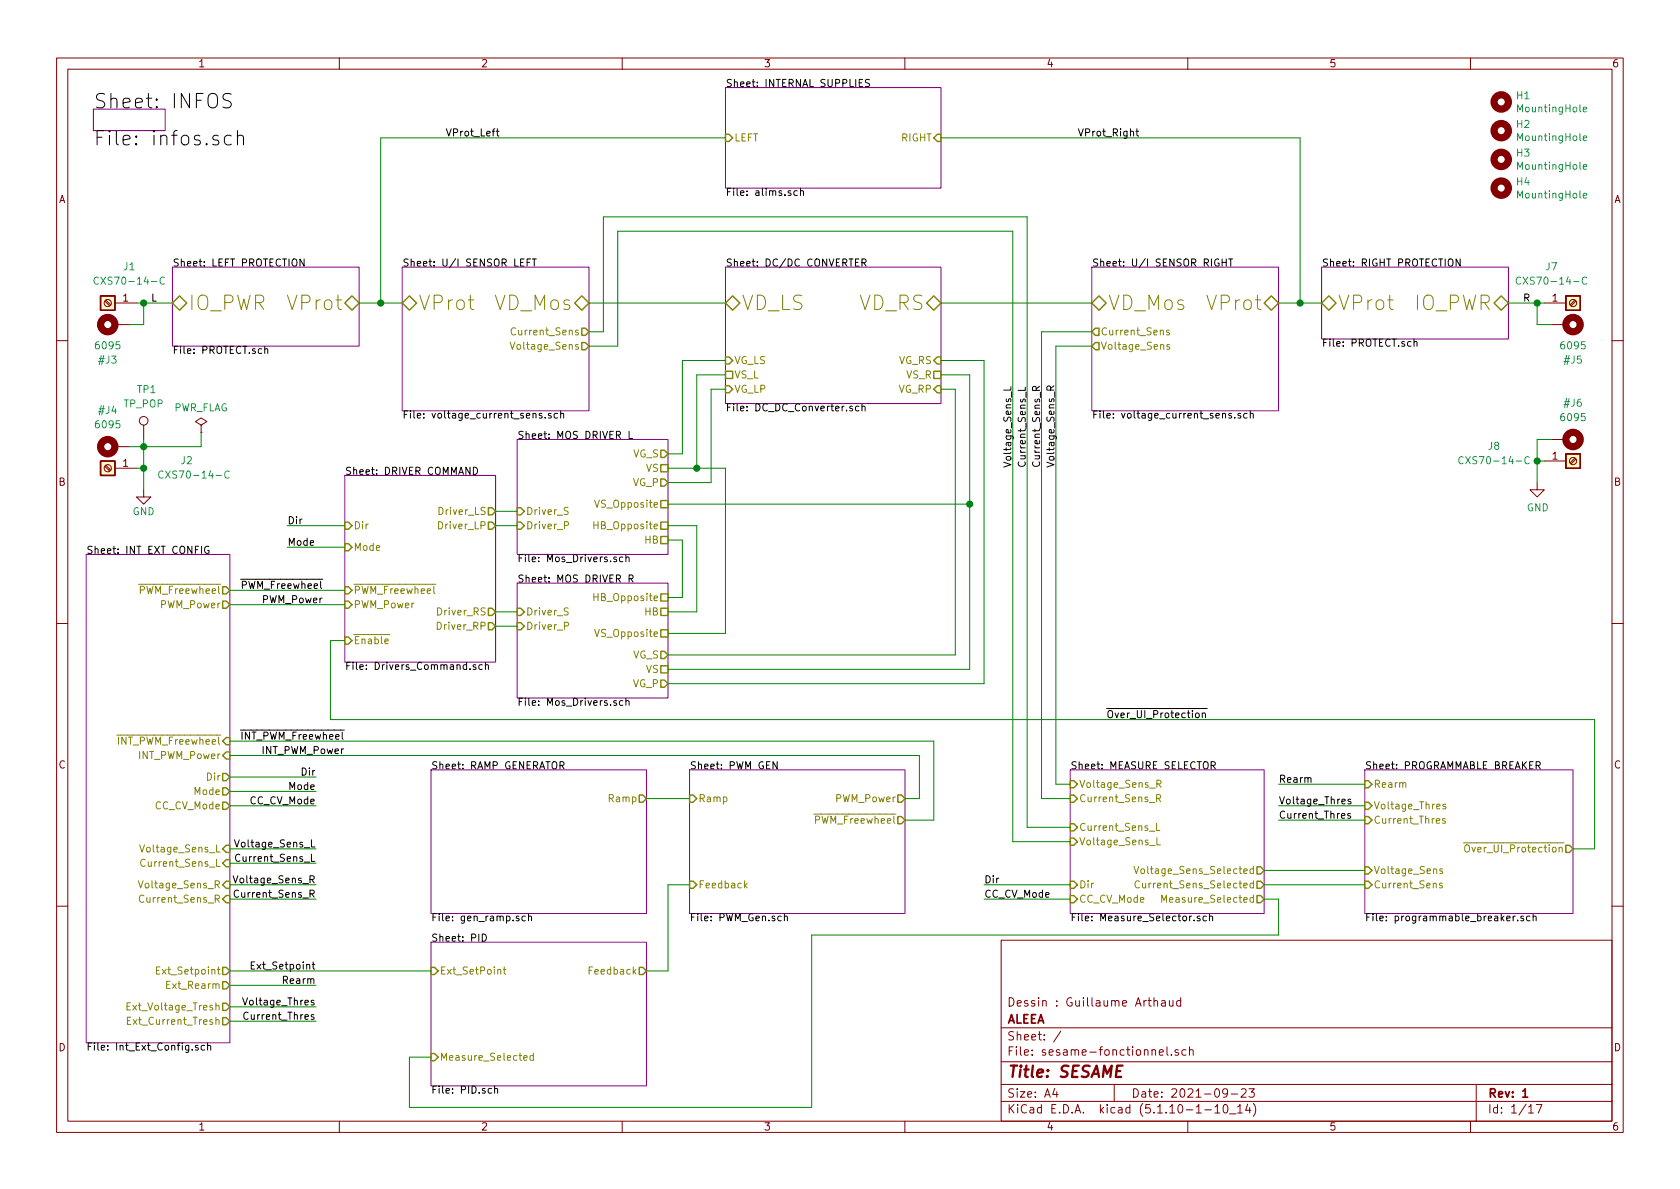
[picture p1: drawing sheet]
<svg xmlns="http://www.w3.org/2000/svg" width="297mm" height="210mm" viewBox="0 0 297 210" stroke-linecap="round" stroke-linejoin="round" font-family="sans-serif">
<g fill="none" stroke="#840000" stroke-width=".18">
<path d="M10 10.3h277v189.9h-277zM12 12.2h273v186.1h-273zM60 10.3v1.9M110 10.3v1.9M160 10.3v1.9M210 10.3v1.9M260 10.3v1.9M18.5 53.3l.9 .8M18.7 53.1l.9 .8M20.3 53.6h3.8M20.3 57.4h2.6M273 53.6h3.9"/>
<path d="M274.3 57.4h2.6M278.5 53.1l-.9 .8M278.6 53.3l-.8 .8M10 60.2h2M20.3 79h2.6M25.4 75.2v2.5M35.6 75.2l1-.7-1-.6-1.1 .6 1.1 .7v1.2M35.6 76.4h.1M274.3 77.7h2.6M285 60.2h2M18.5 82.5l.9 .8M18.7 82.3l.9 .8"/>
<path d="M20.3 82.8h3.8M25.4 86.6v1.3h-1.3l1.3 1.2 1.3-1.2h-1.3M271.8 85.3v1.3h1.2l-1.2 1.3-1.3-1.3h1.3M273 81.5h3.9M278.5 81l-.9 .9M278.6 81.2l-.8 .8M10 110.3h2M285 110.3h2M10 160.2h2M177 166.3h108v32h-108zM204 177.1l.3-.2 .3 .1 .1 .9M204 176.4v1.5"/>
<path d="M205.4 177h.6v.9M206 177.3l-.5 .1a.29 .29 0 0 0-.2 .2 .29 .29 0 0 0 .2 .3l.5-.1M206.8 176.9v.9l.4 .1 .2-.1M207.4 176.9v1M208.8 177l-.5-.1-.2 .3v.6l.2 .1 .5-.1M208.8 176.4v1.5M285 160.2h2M60 198.3v1.9M110 198.3v1.9M160 198.3v1.9M177 194.8h108M177 191.8h108"/>
<path d="M177 187.8h108M177 181.8h108M186.5 192.5l-.4 1h1M186.8 193v1M187.6 182.3l-1.3 2M197 191.8v3M205 186.1l.7-.1-.1-.3-.4-.1-.2 .2 .1 .7h.5M206.3 185.1v1.3l.3 .2M207.1 186.5v.1M208.3 185.7a.37 .37 0 0 0-.6 .1l.1 .2 .5 .2 .1 .1-.2 .3-.5-.1M209.7 185.7l-.5-.1-.2 .3v.6l.2 .1 .5-.1M210 198.3v1.9"/>
<path d="M210.3 185.7h.1a.37 .37 0 0 1 .6 .1v.8M210.3 185.1v1.5M213 196.3h1.2M214.8 195.8l.4-.5v1.5M214.8 196.8h.9M216.4 195.5l.3-.2a.94 .94 0 0 1 0 1.5l-.4-.3v-.6zM217 193.2l-.1 .2a.48 .48 0 0 1-.6-.1v-.6a.48 .48 0 0 1 .6-.1l.1 .1a1.19 1.19 0 0 1-.2 1.2l-.5 .1M217.4 197h1.1M217.7 193.5h1.1M218.8 195.8l.5-.5v1.5M218.8 196.8h.9M219.5 192.7l.2-.2h.3l.3 .2v.3v.2l-.9 .8h.9"/>
<path d="M220.6 195.2l-.4 1.1h1M220.8 192.5h1l-.5 .6 .4 .1v.7l-.2 .1-.7-.1M221 195.8v1M221.6 195.1a1.71 1.71 0 0 1 0 2.3M260 198.3v1.9M261 191.8v6.5M270.3 195.8l.4-.5v1.5M270.3 196.8h.8M271.6 195.3h1l-.6 1.5"/>
<circle cx="19" cy="53.6" r=".63"/>
<circle cx="278.1" cy="53.6" r=".63"/>
<circle cx="25.4" cy="74.4" r=".76"/>
<circle cx="19" cy="82.8" r=".63"/>
<circle cx="278.1" cy="81.5" r=".63"/>
</g>
<path d="M269.2 193l.5-.5v1.5M269.2 194h.9" fill="none" stroke="#840000" stroke-width=".3"/>
<g fill="none" stroke="#840084" stroke-width=".18">
<path d="M16.5 19.3h12.7v3.8h-12.7zM128.3 15.5h38.1v17.8h-38.1zM30.5 47.2h33v14h-33zM71.1 47.2h33v25.4h-33zM128.3 47.2h38.1v24.2h-38.1zM193 47.2h33.1v25.4h-33.1zM233.7 47.2h33v12.7h-33zM91.4 77.7h26.7v20.3h-26.7zM15.2 98h25.4v86.4h-25.4zM61 84.1h26.6v33h-26.6zM91.4 103.1h26.7v20.3h-26.7zM76.2 136.1h38.1v25.4h-38.1z"/>
<path d="M121.9 136.1h38.1v25.4h-38.1zM189.2 136.1h34.3v25.4h-34.3zM241.3 136.1h36.8v25.4h-36.8zM76.2 166.6h38.1v25.4h-38.1z"/>
</g>
<g fill="none" stroke="#000" stroke-width=".18">
<path d="M40.9 16.7a1.09 1.09 0 0 0-1.4 .1 .59 .59 0 0 0 .4 .9 .88 .88 0 0 1 1 .9l-.5 .5-1-.2M151.9 14.7h.4M152.5 14h-.6v1.3h.6M153.7 14.1l-.5-.1-.1 .2v.3l.5 .3 .1 .3-.2 .2h-.5M40.9 24l-.7-.1-.5 .5v.7l.2 .4 .3 .1 .7-.1M42 24.2a.61 .61 0 0 1 1.1 .1v1.3M42 23.1v2.5M87.8 23.2h.4M87.9 22.8v1.1l.3 .1M141 33.8l-.4-.1-.2 .3 .1 .5h.5M141.5 33.9l.2-.2 .3 .1 .1 .8M141.5 33.3v1.3"/>
<path d="M200.8 23.2h.5M201 22.8v1.1l.3 .1M53.8 45.8v1.3l-.8-1.3v1.3M92 46.4h.5M92.7 45.8h-.7v1.3h.7M93.2 46.4h.4M93.8 45.8h-.6v1.3M94.1 45.8h.7M94.5 45.8v1.3M151.3 46.4h.4M151.9 45.8h-.6v1.3h.6M152.4 46.5l.6-.1 .1-.2v-.3l-.2-.1h-.5v1.3"/>
<path d="M152.7 46.5l.4 .6M215.5 45.9a.59 .59 0 0 0-.7 .5 .59 .59 0 0 0 .7 .6v-.5h-.2M216.1 46.4h.7M216.1 45.8v1.3M216.8 45.8v1.3M217.2 45.8h.8M217.6 45.8v1.3M250 60v1.2M258.2 45.8v1.3l-.7-1.3v1.3M46.8 61.8l.2-.1h.3v.8M46.8 61.2v1.3M95.8 73.1h-.3l-.2 .2 .1 .2 .4 .1v.3h-.5"/>
<path d="M96.4 73.8v.1M97.4 73.1h-.3l-.1 .2v.2l.4 .1v.3h-.4M98.6 73.1h-.4l-.2 .2 .1 .6h.5M99.1 73.2l.2-.1h.3l.1 .8M99.1 72.7v1.2M111.2 76.3v1.2h.6M150.7 71.9l-.3-.1-.2 .2 .1 .2 .4 .1v.3h-.5M151.9 71.9l-.4-.1-.2 .3 .1 .5h.5M152.4 72l.2-.2 .3 .1 .1 .8M152.4 71.4v1.3M178.7 68.4v.6h-1.2M181.3 68.4v.6h-1.3"/>
<path d="M183.2 69l-.1-.6h-.4l-.2 .1v.5h1.3M183.8 68.3l-.6 .5M185.8 69l-.1-.6-.2-.2-.3 .1-.1 .2v.5h1.3M186.4 68.2l-.6 .5M217.7 73.1h-.3l-.2 .2 .1 .2 .4 .1v.3h-.5M218.3 73.8v.1M219.4 73.1h-.4l-.1 .2v.2l.5 .1v.3h-.5M220.5 73.1h-.4l-.2 .2 .1 .6h.5M221.1 73.2l.1-.1h.3l.1 .8M221.1 72.7v1.2M250 60.5l.2-.1h.3v.8M35.6 96.6v1.3"/>
<path d="M36.9 96.7a.59 .59 0 0 0-.7 .5 .59 .59 0 0 0 .7 .6l.1-.5h-.3M83.7 82.6a.64 .64 0 0 1 .7 .7 .64 .64 0 0 1-.7 .6zM109 98.5h-.3l-.2 .2 .1 .2 .4 .1v.3h-.5M110.1 98.5h-.3l-.3 .2 .2 .6h.4M110.7 98.6l.1-.1h.4v.8M110.7 98.1v1.2M42.5 102.4h1.3M84.1 117.6l-.3-.1-.2 .2 .1 .2 .4 .1v.3h-.5M85.3 117.6l-.4-.1-.2 .3 .1 .5h.5M85.8 117.7l.2-.2 .3 .1 .1 .8M85.8 117.1v1.3M111.2 102.3h.6l.1-.5-.2-.1h-.5v1.2"/>
<path d="M111.5 102.3l.4 .6M42.5 129.1h.6M99 135.4l.6-.1 .1-.5-.2-.1h-.5v1.3M99.3 135.4l.4 .6M109 123.9h-.3l-.2 .2 .1 .2 .4 .1v.3h-.5M110.1 123.9h-.3l-.3 .2 .2 .6h.4M110.7 124l.1-.1h.4v.8M110.7 123.5v1.2M137.4 134.7v1.3l-.7-1.3v1.3M211.1 125.3h2.3M211.5 126.1h.3l.2 .2-.1 .6h-.3l-.2-.1zM212.6 126.2l.2-.1h.3v.8"/>
<path d="M212.6 126.1v.8M214.1 135.4l.7-.1 .1-.2-.1-.3-.2-.1h-.5v1.3M214.5 135.4l.4 .6M271.6 135.4l.6-.1 .1-.2v-.3l-.2-.1h-.5v1.3M271.9 135.4l.4 .6M41.2 154.9l.4 1.2 .5-1.2M41.5 148.5l.4 1.3 .4-1.3M42.2 157.5a.6 .6 0 0 0-.9 .4 .6 .6 0 0 0 .6 .8l.3-.2M42.4 151.2a.6 .6 0 0 0-.8 .4 .6 .6 0 0 0 .6 .7l.2-.1M238.8 143.9h-.3l-.2 .1v.2l.5 .1v.3h-.5M238.8 141.4l-.3-.1-.2 .2 .1 .2 .4 .1v.3h-.5M42.9 176.4l.4 1.3 .5-1.3"/>
<path d="M43.9 179.1a.5 .5 0 0 0-.7 0 .5 .5 0 0 0-.1 .6 .45 .45 0 0 0 .2 .5 .45 .45 0 0 0 .6-.1M44.4 170.7h.5M45 170.1h-.6v1.3h.6M55.2 170.5h.5M55.4 170.1v1.1l.3 .2M85.3 165.2a.64 .64 0 0 1 .7 .6 .64 .64 0 0 1-.7 .6zM91.7 162h-.3l-.1 .2v.2l.4 .1v.3h-.4M92.9 162h-.4l-.2 .2 .1 .6h.5M93.4 162.1l.2-.1h.3l.1 .8M93.4 161.6v1.2M138.7 162.1l.2-.1h.3v.8M138.7 161.6v1.2"/>
<path d="M211.1 162.7v.1M212.2 162h-.3l-.2 .2v.2l.5 .1v.3h-.5M213.3 162h-.4l-.2 .2 .1 .6h.5M213.8 162.1l.2-.1h.3l.1 .8M213.8 161.6v1.2M267.5 162v.8M267.9 162l-.4 .2M268.3 162.7v.1M269.4 162h-.3l-.2 .2v.2l.5 .1v.3h-.5M270.5 162h-.3l-.3 .2 .1 .6h.5M271.1 162.1l.1-.1h.4v.8M271.1 161.6v1.2"/>
<path d="M35 184.9h-.3l-.2 .1 .1 .2 .4 .1v.3h-.5M36.2 184.9h-.4l-.2 .2 .1 .5h.5M36.7 185l.2-.1h.3l.1 .8M36.7 184.4v1.3M86.9 192.5h-.4l-.2 .2 .1 .6h.5M87.5 192.6l.1-.1h.3l.1 .8M87.5 192v1.3"/>
</g>
<g fill="none" stroke="#848400" stroke-width=".18">
<path d="M91.2 58.1a.6 .6 0 0 0-.9 .4 .6 .6 0 0 0 .6 .7l.3-.1M206.7 58.4h-.3l-.2 .2 .1 .1 .4 .2v.3h-.5M90.2 60.5l.4 1.3 .4-1.3M206.8 61l-.3-.1-.2 .2v.2l.5 .1v.3h-.5M99.8 92.9h.6l.1-.2v-.3l-.2-.2h-.5v1.3M100.5 89.8l-.5-.1-.2 .1v.4l.6 .2 .1 .3-.3 .3-.5-.1M24.5 103.3h1.3M67.8 112.2h1.1M68 113.4l.7-.1-.1-.3h-.4l-.2 .2 .1 .6h.5M76.4 103.3h.7M76.7 103.7v1.1l.2 .1M99.8 110.7l.6-.1 .1-.1v-.3l-.2-.2h-.5v1.3"/>
<path d="M100.5 107.6l-.5-.1-.2 .1v.4l.6 .2 .1 .3-.3 .3-.5-.1M20.7 130h.6M204.5 138.6h.7l.1-.2-.1-.3-.2-.1h-.5v1.2M204.9 138.6l.4 .6M24.5 155.7l.4 1.3 .4-1.3M24.7 149.4l.4 1.3 .5-1.3M25.4 158.4a.6 .6 0 0 0-.8 .4 .6 .6 0 0 0 .6 .8l.2-.2M25.7 152.1a.6 .6 0 0 0-.9 .4 .6 .6 0 0 0 .6 .7l.3-.1M131.7 156.5l.4 .5M132.1 156.2l-.5 .5M143.9 144h1.3M200.5 153.2l.4 1.3 .4-1.3"/>
<path d="M201.5 155.9a.6 .6 0 0 0-.9 .4 .6 .6 0 0 0 .6 .7l.3-.1M204.5 141.2l.7-.1v-.5l-.2-.1h-.5v1.3M204.5 145.6v1.3h.6M204.5 148.1v1.3h.7M204.8 141.2l.4 .6M205.4 159.6v-1.3l.4 .9 .4-.9v1.3M221.6 156.2h-.4l-.2 .2 .1 .6h.5M221.6 153.7l-.4-.1-.2 .3 .1 .5h.5M221.6 153.2v1.3M221.6 155.7v1.3M255 156.2h-.3l-.2 .2 .1 .1 .4 .2v.3h-.5M255 153.7l-.3-.1-.1 .2v.2l.4 .1v.3h-.4"/>
<path d="M255.5 144.8l-.3-.1-.2 .2 .1 .2 .4 .1v.3h-.5M255.6 142.3l-.3-.1-.2 .2 .1 .2 .4 .1v.3h-.5M258.7 149h1.4M259 149.6a.45 .45 0 0 1 .8 0 .88 .88 0 0 1-.3 1.1l-.3-.1a1.07 1.07 0 0 1-.2-1zM275.4 149h1.1M275.7 150l.1-.2 .3 .1 .1 .8M22.5 177.9h.4M23.1 177.3h-.6v1.3h.6M23.1 179.9h-.6v1.2h.6M27.7 171.6h.4M28.3 171h-.6v1.3h.6M38.4 171.4h.5"/>
<path d="M38.6 171v1.1l.3 .2M88 171.5l.2-.1 .3 .1v.8M89 171.4h.5M89.2 171v1.1l.3 .2M22.5 180.5h.4M38.2 180.4l.2-.1 .3 .1v.7M92.6 187.1l.6-.1-.1-.3h-.3l-.2 .1 .1 .6h.4M94.3 186.7h-.4l-.2 .2 .1 .5h.5M94.3 186.2v1.3"/>
</g>
<g fill="none" stroke="#848400" stroke-width=".25">
<path d="M128.3 23.7h.6l.6 .7-.6 .6h-.6zM165.7 23.7h.7v1.3h-.7l-.6-.6zM30.5 53.6l1.2-1.3 1.3 1.3-1.3 1.3zM61 53.6l1.2-1.3 1.3 1.3-1.3 1.3zM71.1 53.6l1.3-1.3 1.3 1.3-1.3 1.3zM101.6 53.6l1.3-1.3 1.2 1.3-1.2 1.3zM102.9 58h.6l.6 .7-.6 .6h-.6zM128.3 53.6l1.2-1.3 1.3 1.3-1.3 1.3zM163.8 53.6l1.3-1.3 1.3 1.3-1.3 1.3zM193 53.6l1.3-1.3 1.3 1.3-1.3 1.3zM193.7 58h.6v1.3h-.6l-.7-.6zM223.5 53.6l1.3-1.3 1.3 1.3-1.3 1.3z"/>
<path d="M233.7 53.6l1.2-1.3 1.3 1.3-1.3 1.3zM264.2 53.6l1.2-1.3 1.3 1.3-1.3 1.3zM102.9 60.6h.6l.6 .6-.6 .6h-.6zM116.8 79.6h.7l.6 .7-.6 .6h-.7zM128.3 63.1h.6l.6 .6-.6 .7h-.6zM128.3 68.2h.6l.6 .6-.6 .7h-.6zM128.3 65.7h1.2v1.2h-1.2zM165.1 65.7h1.3v1.2h-1.3zM165.7 63.1h.7v1.3h-.7l-.6-.7zM165.7 68.2h.7v1.3h-.7l-.6-.7zM193.7 60.6h.6v1.2h-.6l-.7-.6zM61 92.3h.6l.6 .7-.6 .6h-.6z"/>
<path d="M61 96.1h.6l.6 .7-.6 .6h-.6zM86.4 89.8h.6l.6 .6-.6 .7h-.6zM86.4 92.3h.6l.6 .7-.6 .6h-.6zM91.4 89.8h.7l.6 .6-.6 .7h-.7zM91.4 92.3h.7l.6 .7-.6 .6h-.7zM116.8 84.7h.7l.6 .6-.6 .7h-.7zM116.8 82.2h1.3v1.2h-1.3zM116.8 88.5h1.3v1.3h-1.3zM116.8 92.3h1.3v1.3h-1.3zM116.8 94.9h1.3v1.2h-1.3zM39.4 106.3h.6l.6 .6-.6 .7h-.6zM39.4 103.8h.6l.6 .6-.6 .6h-.6z"/>
<path d="M61 106.3h.6l.6 .6-.6 .7h-.6zM61 103.8h.6l.6 .6-.6 .6h-.6zM61 112.6h.6l.6 .7-.6 .6h-.6zM86.4 107.6h.6l.6 .6-.6 .6h-.6zM86.4 110.1h.6l.6 .6-.6 .7h-.6zM91.4 107.6h.7l.6 .6-.6 .6h-.7zM91.4 110.1h.7l.6 .6-.6 .7h-.7zM116.8 115.2h.7l.6 .6-.6 .7h-.7zM116.8 117.7h1.3v1.3h-1.3zM116.8 111.4h1.3v1.2h-1.3zM116.8 105h1.3v1.3h-1.3zM116.8 107.6h1.3v1.2h-1.3z"/>
<path d="M39.4 136.8h.6l.6 .6-.6 .6h-.6zM39.4 139.3h.6l.6 .6-.6 .7h-.6zM40 133h.6v1.2h-.6l-.6-.6zM40 130.4h.6v1.3h-.6l-.6-.6zM116.8 120.3h.7l.6 .6-.6 .6h-.7zM189.2 138h.7l.6 .7-.6 .6h-.7zM241.3 138h.6l.7 .7-.7 .6h-.6zM39.4 141.9h.6l.6 .6-.6 .6h-.6zM40 155.8h.6v1.3h-.6l-.6-.6zM40 149.5h.6v1.2h-.6l-.6-.6zM40 158.4h.6v1.2h-.6l-.6-.6zM40 152h.6v1.3h-.6l-.6-.7z"/>
<path d="M113 140.6h.7l.6 .6-.6 .7h-.7zM121.9 140.6h.7l.6 .6-.6 .7h-.7zM121.9 155.8h.7l.6 .7-.6 .6h-.7zM158.7 144.4h.7l.6 .6-.6 .7h-.7zM158.7 140.6h.7l.6 .6-.6 .7h-.7zM189.2 148.2h.7l.6 .6-.6 .7h-.7zM189.2 140.6h.7l.6 .6-.6 .7h-.7zM189.2 145.7h.7l.6 .6-.6 .6h-.7zM189.2 155.8h.7l.6 .7-.6 .6h-.7zM189.2 158.4h.7l.6 .6-.6 .6h-.7zM222.2 158.4h.7l.6 .6-.6 .6h-.7zM222.2 155.8h.7l.6 .7-.6 .6h-.7z"/>
<path d="M222.2 153.3h.7l.6 .6-.6 .7h-.7zM241.3 155.8h.6l.7 .7-.7 .6h-.6zM241.3 153.3h.6l.7 .6-.7 .7h-.6zM241.3 144.4h.6l.7 .6-.7 .7h-.6zM241.3 141.9h.6l.7 .6-.7 .6h-.6zM276.9 149.5h.6l.6 .6-.6 .6h-.6zM39.4 171.1h.6l.6 .6-.6 .6h-.6zM39.4 180h.6l.6 .6-.6 .6h-.6zM39.4 177.4h.6l.6 .6-.6 .7h-.6zM39.4 173.6h.6l.6 .6-.6 .7h-.6zM76.2 171.1h.6l.7 .6-.7 .6h-.6zM113 171.1h.7l.6 .6-.6 .6h-.7z"/>
<path d="M76.2 186.3h.6l.7 .6-.7 .7h-.6z"/>
</g>
<g fill="#ffffc2" stroke="#ffffc2" stroke-width=".18">
<path d="M17.8 52.3h2.5v2.6h-2.5z"/>
<path d="M276.9 80.3h2.5v2.5h-2.5z"/>
<path d="M276.9 52.3h2.5v2.6h-2.5z"/>
<path d="M17.8 81.5h2.5v2.6h-2.5z"/>
</g>
<path d="M17.8 52.3h2.5v2.6h-2.5zM276.9 52.3h2.5v2.6h-2.5zM17.8 81.5h2.5v2.6h-2.5zM276.9 80.3h2.5v2.5h-2.5z" fill="none" stroke="#840000" stroke-width=".25"/>
<path d="M279.9 19.3l.6-.1v-.2l-.4-.1-.2 .2 .1 .6h.5M279.9 24.4l.6-.1v-.2l-.4-.1-.2 .2 .1 .6h.5M279.9 29.5l.6-.1v-.2l-.4-.1-.2 .2 .1 .6h.5M279.9 34.6l.6-.1v-.3h-.4l-.2 .2 .1 .6h.5M17.4 49.1a.6 .6 0 0 0-.8 .4 .6 .6 0 0 0 .6 .8l.2-.2M29.1 49.1a.6 .6 0 0 0-.9 .4 .6 .6 0 0 0 .6 .8l.3-.2M268.9 49.1a.6 .6 0 0 0-.9 .4 .6 .6 0 0 0 .6 .8l.3-.2M280.5 49.1a.6 .6 0 0 0-.8 .4 .6 .6 0 0 0 .6 .8l.2-.2M28.8 83.4a.6 .6 0 0 0-.8 .4 .6 .6 0 0 0 .6 .8l.2-.2M40.5 83.4a.6 .6 0 0 0-.8 .4 .6 .6 0 0 0 .6 .8l.2-.2M258.7 80.9a.6 .6 0 0 0-.8 .4 .6 .6 0 0 0 .6 .7l.2-.1M270.4 80.9a.6 .6 0 0 0-.9 .4 .6 .6 0 0 0 .6 .7l.3-.1" fill="none" stroke="#008484" stroke-width=".18"/>
<g fill="none" stroke="#840000" stroke-width="1.3">
<circle cx="265.4" cy="18" r="1.27"/>
<circle cx="265.4" cy="28.2" r="1.27"/>
<circle cx="265.4" cy="23.1" r="1.27"/>
<circle cx="265.4" cy="33.3" r="1.27"/>
<circle cx="19" cy="57.4" r="1.27"/>
<circle cx="278.1" cy="57.4" r="1.27"/>
<circle cx="19" cy="79" r="1.27"/>
<circle cx="278.1" cy="77.7" r="1.27"/>
</g>
<g fill="none" stroke="#008400" stroke-width=".18">
<path d="M128.3 24.4h-61v29.2M166.4 24.4h63.5v29.2M24.1 53.6h6.4M25.4 53.6v3.8h-2.5M63.5 53.6h7.6M104.1 53.6h24.2M104.1 58.7h2.6v-20.4h74.9v108h7.6M166.4 53.6h26.6M193 58.7h-8.9v82.5h5.1M226.1 53.6h7.6M266.7 53.6h6.3M271.8 53.6v3.8h2.5"/>
<path d="M25.4 77.7v8.9M35.6 76.4v2.6h-12.7M104.1 61.2h5.1v-20.3h69.9v107.9h10.1M128.3 63.7h-7.7v16.6h-2.5M128.3 66.3h-5.1v16.5M128.3 68.8h-2.6v16.5h-7.6M166.4 63.7h7.6v57.2h-55.9M166.4 68.8h2.5v47h-50.8M166.4 66.3h5v52.1h-53.3M193 61.2h-6.3v77.5h2.5M274.3 77.7h-2.5v7.6M24.1 82.8h1.3"/>
<path d="M50.8 93h10.2M50.8 96.8h10.2M87.6 93h3.8M87.6 90.4h3.8M118.1 95.5h2.5v10.2h-2.5M118.1 82.8h10.2v29.2h-10.2M118.1 93h5.1v15.2h-5.1M118.1 89.1h53.3M271.8 81.5h1.2M40.6 106.9h20.4M40.6 104.4h20.4M61 113.3h-2.6v13.9h223.5v22.9h-3.8"/>
<path d="M87.6 108.2h3.8M87.6 110.7h3.8M40.6 131.1h124.5v13.9h-5.1M40.6 133.6h122v7.6h-2.6M40.6 137.4h15.3M40.6 139.9h15.3M226.1 138.7h15.2M40.6 159h15.3M40.6 156.5h15.3M40.6 142.5h15.3M40.6 150.1h15.3M40.6 152.6h15.3"/>
<path d="M114.3 141.2h7.6M121.9 156.5h-3.8v15.2h-3.8M174 159h15.2M174 156.5h15.2M223.5 159h2.6v6.3h-82.6v30.5h-71.1v-8.9h3.8M223.5 156.5h17.8M223.5 153.9h17.8M226.1 142.5h15.2M226.1 145h15.2M40.6 171.7h35.6M40.6 178h15.3M40.6 174.2h15.3"/>
<path d="M40.6 180.6h15.3"/>
</g>
<g fill="#008400" stroke="#008400" stroke-width=".25">
<circle cx="271.8" cy="81.5" r=".51"/>
<circle cx="123.2" cy="82.8" r=".51"/>
<circle cx="25.4" cy="79" r=".51"/>
<circle cx="229.9" cy="53.6" r=".51"/>
<circle cx="271.8" cy="53.6" r=".51"/>
<circle cx="171.5" cy="89.1" r=".51"/>
<circle cx="67.3" cy="53.6" r=".51"/>
<circle cx="25.4" cy="53.6" r=".51"/>
<circle cx="25.4" cy="82.8" r=".51"/>
</g>
<g font-size="3.5">
<text x="16.5" y="19.2">Sheet: INFOS</text>
<text x="16.5" y="25.7">File: infos.sch</text>
</g>
<g font-size="3.5" fill="#848400">
<text x="33.3" y="54.9">IO_PWR</text>
<text x="51.3" y="54.9">VProt</text>
<text x="73.9" y="54.9">VProt</text>
<text x="87.4" y="54.9">VD_Mos</text>
<text x="131.1" y="54.9">VD_LS</text>
<text x="151.8" y="54.9">VD_RS</text>
<text x="195.8" y="54.9">VD_Mos</text>
<text x="213.8" y="54.9">VProt</text>
<text x="236.5" y="54.9">VProt</text>
<text x="250" y="54.9">IO_PWR</text>
</g>
<text font-size="2.8" fill="#840000" x="178" y="190.5">Title: SESAME</text>
<g font-size="2.1" fill="#840000">
<text x="178" y="178">Dessin : Guillaume Arthaud</text>
<text x="178" y="184">Sheet: /</text>
<text x="178" y="181">ALEEA</text>
<text x="178" y="186.7">File: sesame-fonctionnel.sch</text>
<text x="178" y="196.9">KiCad E.D.A. kicad (5.1.10-1-10_14)</text>
<text x="178" y="194.1">Size: A4</text>
<text x="200" y="194.1">Date: 2021-09-23</text>
<text x="263" y="194.1">Rev: 1</text>
<text x="263" y="196.9">Id: 1/17</text>
</g>
<g font-size="1.8" fill="#840000">
<text x="35" y="11.9">1</text>
<text x="85" y="11.9">2</text>
<text x="135" y="11.9">3</text>
<text x="185" y="11.9">4</text>
<text x="235" y="11.9">5</text>
<text x="285" y="11.9">6</text>
<text x="10.4" y="35.9">A</text>
<text x="285.4" y="35.9">A</text>
<text x="21.7" y="53.3">1</text>
<text x="274.5" y="53.3">1</text>
<text x="21.7" y="82.5">1</text>
<text x="274.5" y="81.3">1</text>
<text x="10.4" y="85.9">B</text>
<text x="285.4" y="85.9">B</text>
<text x="10.4" y="135.9">C</text>
<text x="285.4" y="135.9">C</text>
<text x="10.4" y="185.9">D</text>
<text x="285.4" y="185.9">D</text>
<text x="35" y="199.9">1</text>
<text x="85" y="199.9">2</text>
<text x="135" y="199.9">3</text>
<text x="185" y="199.9">4</text>
<text x="235" y="199.9">5</text>
<text x="285" y="199.9">6</text>
</g>
<g font-size="1.8">
<text x="128.3" y="15.4">Sheet: INTERNAL SUPPLIES</text>
<text x="78.7" y="24.1">VProt_Left</text>
<text x="190.5" y="24.1">VProt_Right</text>
<text x="128.3" y="34.6">File: alims.sch</text>
<text x="30.5" y="47.1">Sheet: LEFT PROTECTION</text>
<text x="71.1" y="47.1">Sheet: U/I SENSOR LEFT</text>
<text x="128.3" y="47.1">Sheet: DC/DC CONVERTER</text>
<text x="193" y="47.1">Sheet: U/I SENSOR RIGHT</text>
<text x="233.7" y="47.1">Sheet: RIGHT PROTECTION</text>
<text x="26.7" y="53.3">L</text>
<text x="269.2" y="53.3">R</text>
<text x="30.5" y="62.6">File: PROTECT.sch</text>
<text x="233.7" y="61.3">File: PROTECT.sch</text>
<text x="71.1" y="74">File: voltage_current_sens.sch</text>
<text x="91.4" y="77.6">Sheet: MOS DRIVER L</text>
<text x="128.3" y="72.7">File: DC_DC_Converter.sch</text>
<text x="193" y="74">File: voltage_current_sens.sch</text>
<text x="61" y="84">Sheet: DRIVER COMMAND</text>
<text x="178.8" y="82.8" transform="rotate(-90 178.8 82.8)">Voltage_Sens_L</text>
<text x="181.4" y="82.8" transform="rotate(-90 181.4 82.8)">Current_Sens_L</text>
<text x="183.9" y="82.8" transform="rotate(-90 183.9 82.8)">Current_Sens_R</text>
<text x="186.4" y="82.8" transform="rotate(-90 186.4 82.8)">Voltage_Sens_R</text>
<text x="50.8" y="92.7">Dir</text>
<text x="15.2" y="97.9">Sheet: INT EXT CONFIG</text>
<text x="50.8" y="96.5">Mode</text>
<text x="91.4" y="99.4">File: Mos_Drivers.sch</text>
<text x="43.2" y="104.1">PWM_Freewheel</text>
<text x="46.5" y="106.7">PWM_Power</text>
<text x="91.4" y="103">Sheet: MOS DRIVER R</text>
<text x="61" y="118.5">File: Drivers_Command.sch</text>
<text x="91.4" y="124.8">File: Mos_Drivers.sch</text>
<text x="43.2" y="130.8">INT_PWM_Freewheel</text>
<text x="195.6" y="127">Over_UI_Protection</text>
<text x="46.5" y="133.3">INT_PWM_Power</text>
<text x="53.4" y="137.2">Dir</text>
<text x="76.2" y="136">Sheet: RAMP GENERATOR</text>
<text x="121.9" y="136">Sheet: PWM GEN</text>
<text x="189.2" y="136">Sheet: MEASURE SELECTOR</text>
<text x="241.3" y="136">Sheet: PROGRAMMABLE BREAKER</text>
<text x="44.3" y="142.2">CC_CV_Mode</text>
<text x="51.3" y="139.7">Mode</text>
<text x="226.1" y="138.4">Rearm</text>
<text x="226.1" y="142.2">Voltage_Thres</text>
<text x="42.2" y="149.9">Voltage_Sens_L</text>
<text x="226.1" y="144.8">Current_Thres</text>
<text x="42.2" y="152.4">Current_Sens_L</text>
<text x="42" y="156.2">Voltage_Sens_R</text>
<text x="42" y="158.7">Current_Sens_R</text>
<text x="174" y="156.2">Dir</text>
<text x="174" y="158.7">CC_CV_Mode</text>
<text x="76.2" y="166.5">Sheet: PID</text>
<text x="76.2" y="162.9">File: gen_ramp.sch</text>
<text x="121.9" y="162.9">File: PWM_Gen.sch</text>
<text x="189.2" y="162.9">File: Measure_Selector.sch</text>
<text x="241.3" y="162.9">File: programmable_breaker.sch</text>
<text x="45.1" y="171.4">Ext_Setpoint</text>
<text x="50.4" y="174">Rearm</text>
<text x="43.7" y="177.8">Voltage_Thres</text>
<text x="15.2" y="185.8">File: Int_Ext_Config.sch</text>
<text x="43.7" y="180.3">Current_Thres</text>
<text x="76.2" y="193.4">File: PID.sch</text>
</g>
<g font-size="1.8" fill="#008484">
<text x="268.2" y="17.5">H1</text>
<text x="268.2" y="22.6">H2</text>
<text x="268.5" y="19.9">MountingHole</text>
<text x="268.2" y="27.7">H3</text>
<text x="268.5" y="24.9">MountingHole</text>
<text x="268.2" y="32.8">H4</text>
<text x="268.5" y="30">MountingHole</text>
<text x="268.5" y="35.1">MountingHole</text>
<text x="21.9" y="47.8">J1</text>
<text x="273.4" y="47.8">J7</text>
<text x="17.9" y="50.3">CXS70-14-C</text>
<text x="269.3" y="50.3">CXS70-14-C</text>
<text x="17.1" y="61.8">6095</text>
<text x="17.6" y="64.3">#J3</text>
<text x="276.2" y="61.8">6095</text>
<text x="276.7" y="64.3">#J5</text>
<text x="24.3" y="69.5">TP1</text>
<text x="276.7" y="71.9">#J6</text>
<text x="17.1" y="75.7">6095</text>
<text x="17.6" y="73.2">#J4</text>
<text x="21.9" y="72.1">TP_POP</text>
<text x="30.6" y="72.7">PWR_FLAG</text>
<text x="276.2" y="74.5">6095</text>
<text x="32.1" y="82.1">J2</text>
<text x="259.2" y="82.1">CXS70-14-C</text>
<text x="263.2" y="79.5">J8</text>
<text x="29.3" y="84.6">CXS70-14-C</text>
<text x="23.4" y="91.1">GND</text>
<text x="270" y="90.4">GND</text>
</g>
<g font-size="1.8" fill="#848400">
<text x="129.8" y="25">LEFT</text>
<text x="159.3" y="25">RIGHT</text>
<text x="91" y="59.3">Current_Sens</text>
<text x="194.6" y="59.3">Current_Sens</text>
<text x="91" y="61.8">Voltage_Sens</text>
<text x="129.8" y="64.4">VG_LS</text>
<text x="158.9" y="64.4">VG_RS</text>
<text x="194.6" y="61.8">Voltage_Sens</text>
<text x="129.8" y="69.5">VG_LP</text>
<text x="129.8" y="66.9">VS_L</text>
<text x="158.9" y="69.5">VG_RP</text>
<text x="160.2" y="66.9">VS_R</text>
<text x="111.9" y="80.9">VG_S</text>
<text x="114.2" y="83.4">VS</text>
<text x="105.6" y="89.8">VS_Opposite</text>
<text x="111.9" y="86">VG_P</text>
<text x="62.5" y="93.6">Dir</text>
<text x="77.7" y="91.1">Driver_LS</text>
<text x="77.7" y="93.6">Driver_LP</text>
<text x="93" y="91.1">Driver_S</text>
<text x="93" y="93.6">Driver_P</text>
<text x="105.4" y="93.6">HB_Opposite</text>
<text x="62.5" y="97.4">Mode</text>
<text x="114" y="96.1">HB</text>
<text x="25.1" y="105">PWM_Freewheel</text>
<text x="28.5" y="107.6">PWM_Power</text>
<text x="62.5" y="107.6">PWM_Power</text>
<text x="62.5" y="105">PWM_Freewheel</text>
<text x="105.4" y="106.3">HB_Opposite</text>
<text x="62.5" y="113.9">Enable</text>
<text x="77.5" y="108.8">Driver_RS</text>
<text x="77.5" y="111.4">Driver_RP</text>
<text x="93" y="108.8">Driver_S</text>
<text x="93" y="111.4">Driver_P</text>
<text x="105.6" y="112.6">VS_Opposite</text>
<text x="114" y="108.8">HB</text>
<text x="111.9" y="116.5">VG_S</text>
<text x="114.2" y="119">VS</text>
<text x="111.9" y="121.5">VG_P</text>
<text x="21.3" y="131.7">INT_PWM_Freewheel</text>
<text x="24.7" y="134.2">INT_PWM_Power</text>
<text x="27.5" y="143.1">CC_CV_Mode</text>
<text x="34.5" y="140.6">Mode</text>
<text x="36.7" y="138">Dir</text>
<text x="107.9" y="141.9">Ramp</text>
<text x="123.4" y="141.9">Ramp</text>
<text x="147.9" y="141.9">PWM_Power</text>
<text x="190.8" y="139.3">Voltage_Sens_R</text>
<text x="190.8" y="141.9">Current_Sens_R</text>
<text x="242.8" y="139.3">Rearm</text>
<text x="242.8" y="143.1">Voltage_Thres</text>
<text x="144.5" y="145.7">PWM_Freewheel</text>
<text x="190.8" y="149.5">Voltage_Sens_L</text>
<text x="190.8" y="146.9">Current_Sens_L</text>
<text x="242.8" y="145.7">Current_Thres</text>
<text x="25.5" y="150.7">Voltage_Sens_L</text>
<text x="25.5" y="153.3">Current_Sens_L</text>
<text x="202.1" y="154.6">Voltage_Sens_Selected</text>
<text x="242.8" y="154.6">Voltage_Sens</text>
<text x="260.1" y="150.7">Over_UI_Protection</text>
<text x="25.2" y="157.1">Voltage_Sens_R</text>
<text x="25.2" y="159.6">Current_Sens_R</text>
<text x="123.4" y="157.1">Feedback</text>
<text x="190.8" y="157.1">Dir</text>
<text x="190.8" y="159.6">CC_CV_Mode</text>
<text x="202.1" y="157.1">Current_Sens_Selected</text>
<text x="206.6" y="159.6">Measure_Selected</text>
<text x="242.8" y="157.1">Current_Sens</text>
<text x="28.3" y="172.3">Ext_Setpoint</text>
<text x="77.7" y="172.3">Ext_SetPoint</text>
<text x="104.6" y="172.3">Feedback</text>
<text x="23.2" y="178.7">Ext_Voltage_Tresh</text>
<text x="29.9" y="174.9">Ext_Rearm</text>
<text x="23.2" y="181.2">Ext_Current_Tresh</text>
<text x="77.7" y="187.6">Measure_Selected</text>
</g>
</svg>
